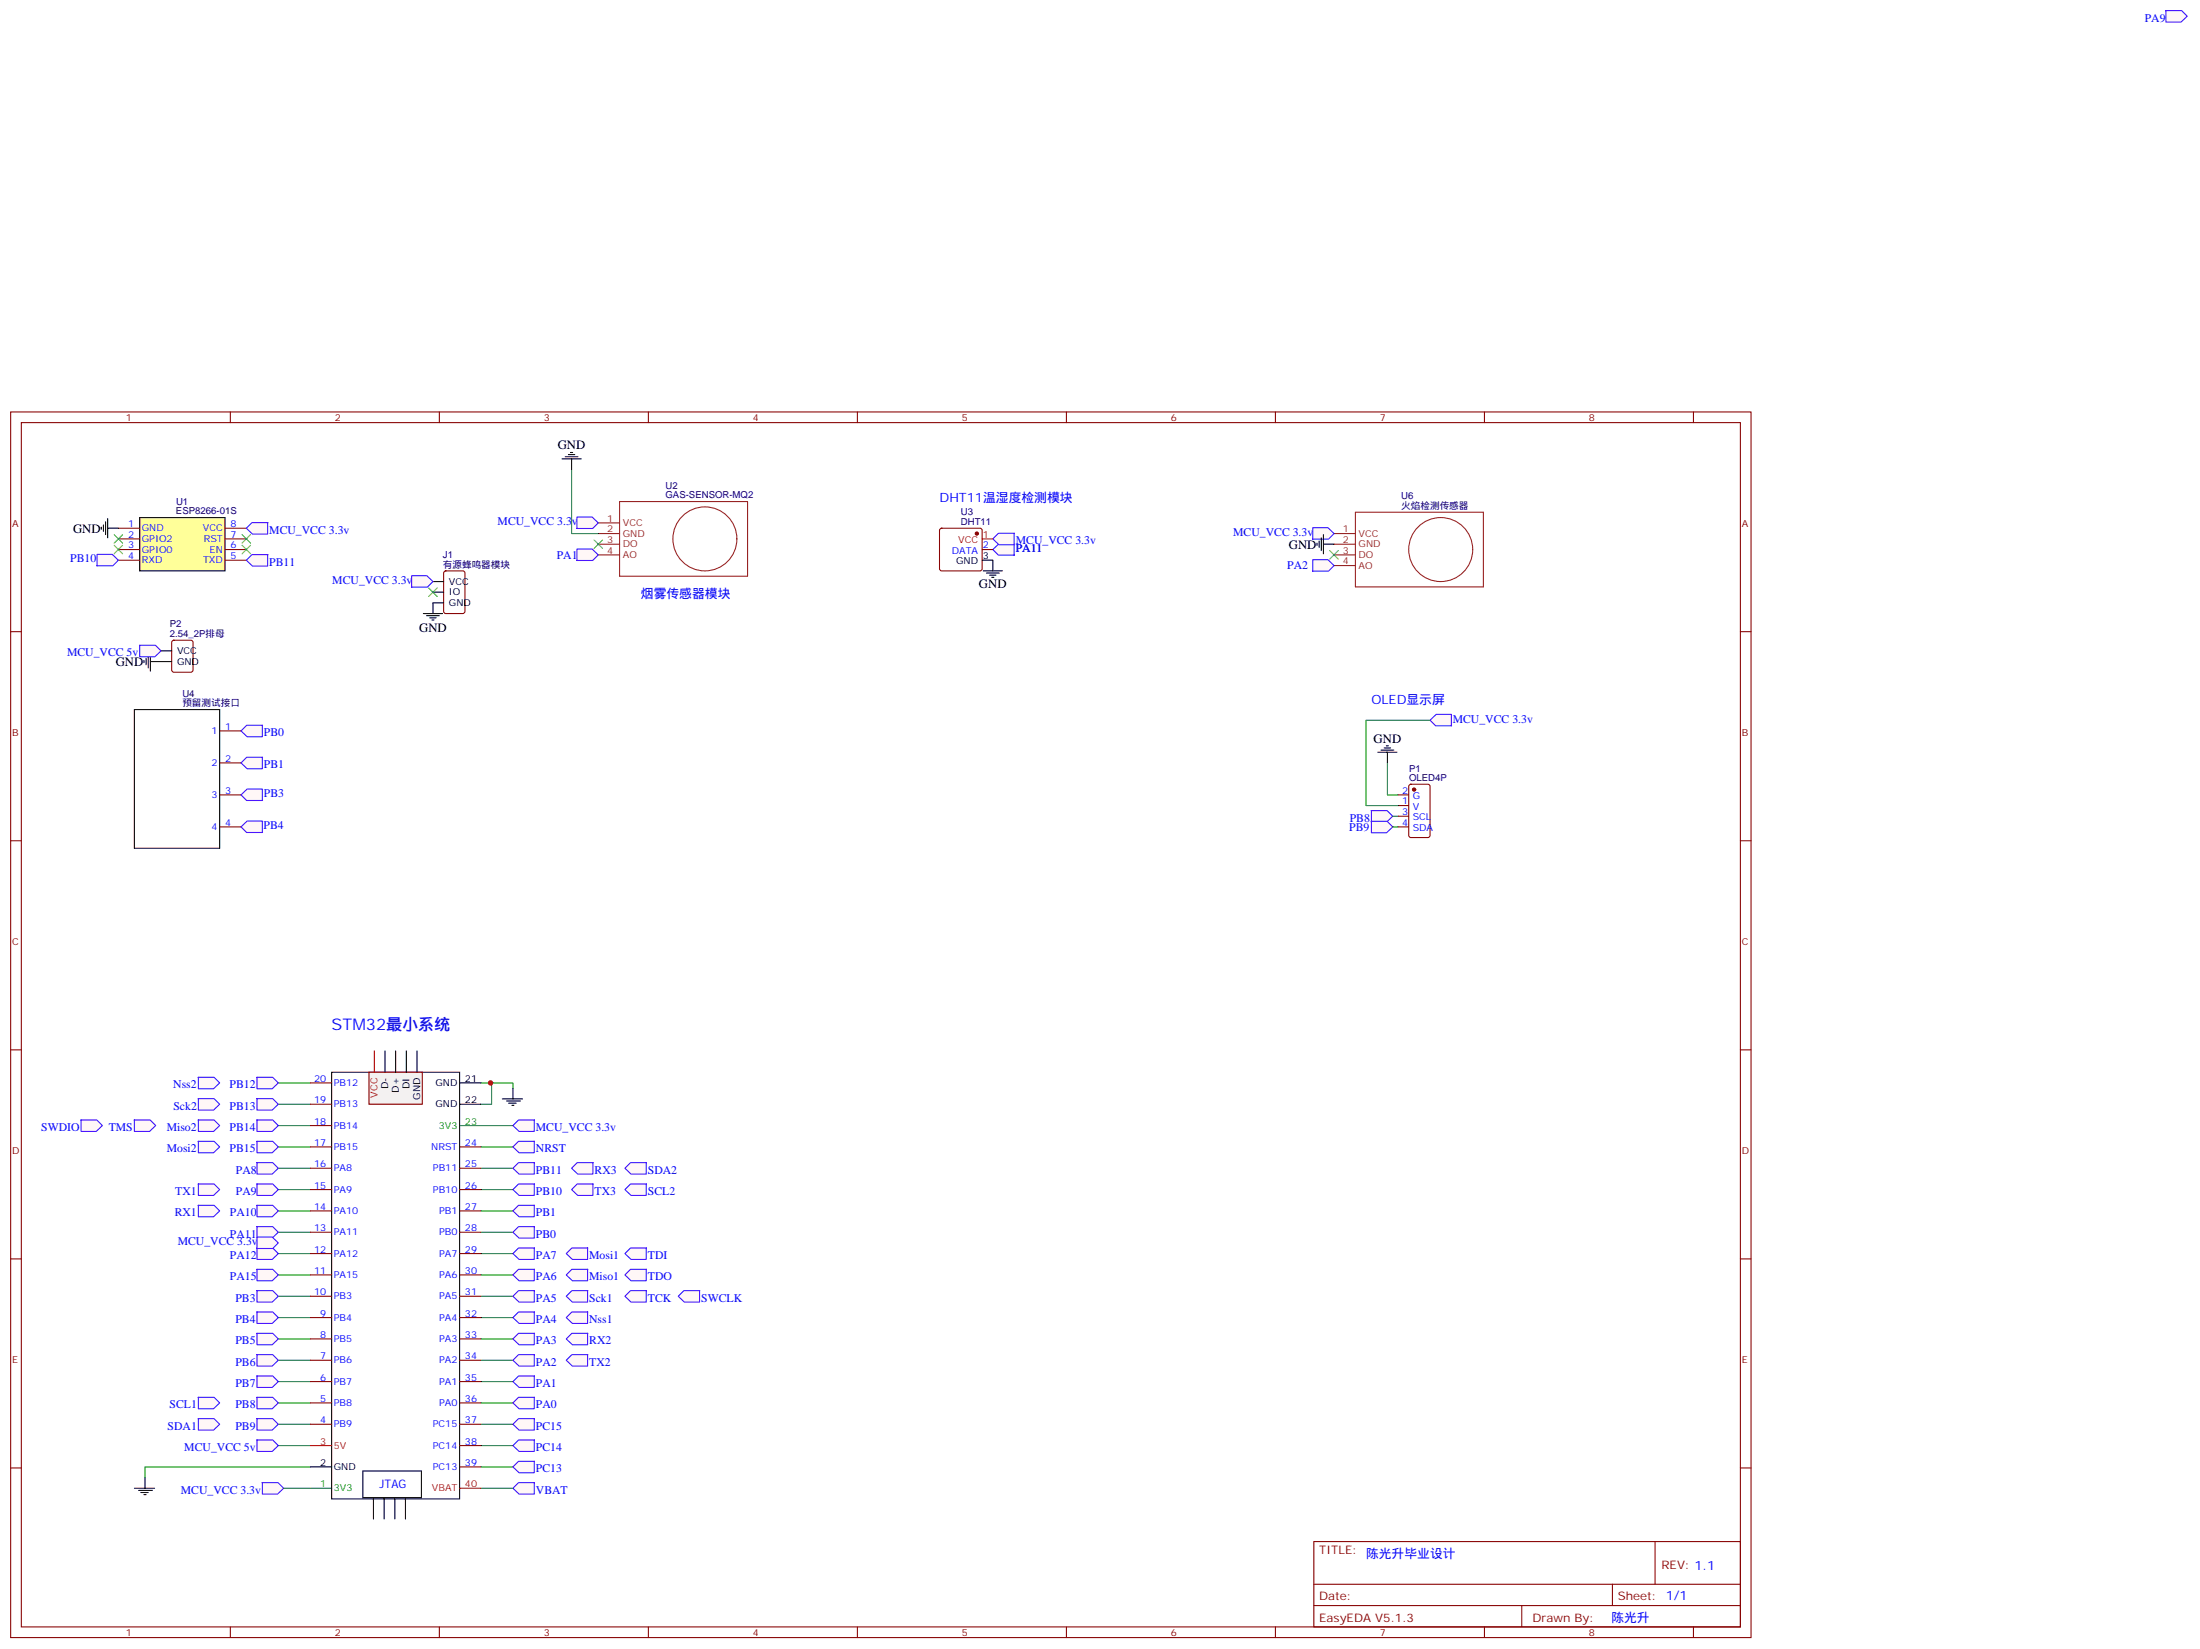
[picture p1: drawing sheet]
<svg xmlns="http://www.w3.org/2000/svg" width="728mm" height="545mm" viewBox="0 0 728 545" stroke-linecap="round" stroke-linejoin="round" font-family="sans-serif">
<path d="M92.1 478.1h10.6" fill="none" stroke="#008700" stroke-width=".35"/>
<path d="M84.9 476.2h5.3l1.9 1.9-2.1 1.9h-5z" fill="#fff7f7" stroke="#420aff" stroke-width=".35"/>
<path d="M123.5 495.3v7.1M127.1 495.3v7.1M130.6 495.3v7.1M134.1 495.3v7.1" fill="none" stroke="#000" stroke-width=".35"/>
<g fill="#fff7f7" stroke="#420aff" stroke-width=".35">
<path d="M224.4 428.7l1.8-1.9h5.3l-.1 3.8h-5z"/>
<path d="M26.7 370.4h5.3l1.9 1.9-2.1 1.9h-5z"/>
</g>
<path d="M120 486.5h19.4v8.8h-19.4z" fill="none" stroke="#000" stroke-width=".35"/>
<g fill="#fff7f7" stroke="#420aff" stroke-width=".35">
<path d="M44.4 370.4h5.3l1.8 1.9-2 1.9h-5.1z"/>
<path d="M206.7 414.6l1.9-1.9h5.3l-.1 3.8h-5z"/>
<path d="M206.7 421.6l1.9-1.8h5.3l-.1 3.8h-5z"/>
<path d="M206.7 428.7l1.9-1.9h5.3l-.1 3.8h-5z"/>
<path d="M169.7 492.2l1.8-1.9h5.3l-.1 3.8h-5z"/>
</g>
<g fill="none" stroke="#008700" stroke-width=".35">
<path d="M92.1 358.1h10.6M92.1 379.3h10.6M92.1 372.3h10.6M92.1 365.2h10.6M92.1 393.4h10.6M159.1 393.4h10.6M159.1 386.4h10.6M92.1 400.5h10.6M159.1 414.6h10.6M159.1 435.8h10.6M159.1 428.7h10.6M159.1 421.6h10.6"/>
<path d="M159.1 449.9h10.6M159.1 442.8h10.6M92.1 471h10.6M92.1 464h10.6"/>
</g>
<path d="M86.7 490.3h5.3l1.8 1.9-2 1.9h-5z" fill="#fff7f7" stroke="#420aff" stroke-width=".35"/>
<path d="M159.1 379.3h10.6" fill="none" stroke="#008700" stroke-width=".35"/>
<g fill="#fff7f7" stroke="#420aff" stroke-width=".35">
<path d="M169.7 379.3l1.8-1.8h5.3l-.1 3.7h-5z"/>
<path d="M206.7 393.4l1.9-1.8h5.3l-.1 3.8h-5z"/>
<path d="M206.7 386.4l1.9-1.9h5.3l-.1 3.8h-5z"/>
<path d="M65.5 469.2h5.3l1.9 1.8-2.1 2h-5z"/>
<path d="M65.5 462.1h5.3l1.9 1.9-2.1 1.9h-5z"/>
</g>
<path d="M159.1 372.3h10.6" fill="none" stroke="#008700" stroke-width=".35"/>
<path d="M171.5 370.4h5.3l-.1 3.8h-5l-2-1.9z" fill="#fff7f7" stroke="#420aff" stroke-width=".35"/>
<path d="M159.1 407.5h10.6M159.1 400.5h10.6" fill="none" stroke="#008700" stroke-width=".35"/>
<g fill="#fff7f7" stroke="#420aff" stroke-width=".35">
<path d="M169.7 407.5l1.8-1.8h5.3l-.1 3.8h-5z"/>
<path d="M169.7 400.5l1.8-1.9h5.3l-.1 3.8h-5z"/>
<path d="M169.7 386.4l1.8-1.9h5.3l-.1 3.8h-5z"/>
<path d="M169.7 393.4l1.8-1.8h5.3l-.1 3.8h-5z"/>
</g>
<path d="M159.1 478.1h10.6M159.1 471h10.6M159.1 485.1h10.6" fill="none" stroke="#008700" stroke-width=".35"/>
<g fill="#fff7f7" stroke="#420aff" stroke-width=".35">
<path d="M169.7 485.1l1.8-1.8h5.3l-.1 3.8h-5z"/>
<path d="M169.7 478.1l1.8-1.9h5.3l-.1 3.8h-5z"/>
<path d="M169.7 471l1.8-1.8h5.3l-.1 3.8h-5z"/>
</g>
<path d="M92.1 435.8h10.6M92.1 428.7h10.6M92.1 456.9h10.6M92.1 449.9h10.6M92.1 442.8h10.6" fill="none" stroke="#008700" stroke-width=".35"/>
<g fill="#fff7f7" stroke="#420aff" stroke-width=".35">
<path d="M84.9 469.2h5.3l1.9 1.8-2.1 2h-5z"/>
<path d="M84.9 462.1h5.3l1.9 1.9-2.1 1.9h-5z"/>
<path d="M84.9 455.1h5.3l1.9 1.8-2.1 2h-5z"/>
<path d="M84.9 448h5.3l1.9 1.9-2.1 1.9h-5z"/>
<path d="M84.9 441h5.3l1.9 1.8-2.1 1.9h-5z"/>
<path d="M84.9 433.9h5.3l1.9 1.9-2.1 1.9h-5z"/>
<path d="M84.9 426.8h5.3l1.9 1.9-2.1 1.9h-5z"/>
<path d="M84.9 356.3h5.3l1.9 1.8-2.1 2h-5z"/>
<path d="M84.9 363.3h5.3l1.9 1.9-2.1 1.9h-5z"/>
<path d="M84.9 370.4h5.3l1.9 1.9-2.1 1.9h-5z"/>
<path d="M84.9 377.5h5.3l1.9 1.8-2.1 1.9h-5z"/>
</g>
<path d="M159.1 492.2h10.6" fill="none" stroke="#008700" stroke-width=".35"/>
<path d="M169.7 414.6l1.8-1.9h5.3l-.1 3.8h-5z" fill="#fff7f7" stroke="#420aff" stroke-width=".35"/>
<path d="M159.1 456.9h10.6M159.1 464h10.6" fill="none" stroke="#008700" stroke-width=".35"/>
<g fill="#fff7f7" stroke="#420aff" stroke-width=".35">
<path d="M169.7 421.6l1.8-1.8h5.3l-.1 3.8h-5z"/>
<path d="M169.7 428.7l1.8-1.9h5.3l-.1 3.8h-5z"/>
<path d="M169.7 435.8l1.8-1.9h5.3l-.1 3.8h-5z"/>
<path d="M171.5 441h5.3l-.1 3.7h-5l-2-1.9z"/>
<path d="M169.7 449.9l1.8-1.9h5.3l-.1 3.8h-5z"/>
<path d="M171.5 455.1h5.3l-.1 3.8h-5l-2-2z"/>
<path d="M169.7 464l1.8-1.9h5.3l-.1 3.8h-5z"/>
</g>
<path d="M92.1 414.6h10.6M92.1 407.5h10.6M92.1 421.6h10.6" fill="none" stroke="#008700" stroke-width=".35"/>
<g fill="#fff7f7" stroke="#420aff" stroke-width=".35">
<path d="M84.9 419.8h5.3l1.9 1.8-2.1 2h-5z"/>
<path d="M84.9 412.7h5.3l1.9 1.9-2.1 1.9h-5z"/>
<path d="M84.9 405.7h5.3l1.9 1.8-2.1 2h-5z"/>
<path d="M84.9 398.6h5.3l1.9 1.9-2.1 1.9h-5z"/>
<path d="M84.9 391.6h5.3l1.9 1.8-2.1 2h-5z"/>
</g>
<path d="M92.1 386.4h10.6" fill="none" stroke="#008700" stroke-width=".35"/>
<g fill="#fff7f7" stroke="#420aff" stroke-width=".35">
<path d="M84.9 384.5h5.3l1.9 1.9-2.1 1.9h-5z"/>
<path d="M65.5 377.5h5.3l1.9 1.8-2.1 1.9h-5z"/>
<path d="M65.5 370.4h5.3l1.9 1.9-2.1 1.9h-5z"/>
<path d="M65.5 363.3h5.3l1.9 1.9-2.1 1.9h-5z"/>
<path d="M65.5 356.3h5.3l1.9 1.8-2.1 2h-5z"/>
<path d="M187.3 414.6l1.9-1.9h5.3l-.1 3.8h-5z"/>
<path d="M187.3 421.6l1.9-1.8h5.3l-.1 3.8h-5z"/>
<path d="M187.3 428.7l1.9-1.9h5.3l-.1 3.8h-5z"/>
<path d="M187.3 435.8l1.9-1.9h5.3l-.1 3.8h-5z"/>
<path d="M65.5 398.6h5.3l1.9 1.9-2.1 1.9h-5z"/>
<path d="M65.5 391.6h5.3l1.9 1.8-2.1 2h-5z"/>
<path d="M189.1 393.4l1.8-1.8h5.3l-.1 3.8h-5z"/>
<path d="M189.1 386.4l1.8-1.9h5.3l-.1 3.8h-5z"/>
<path d="M189.2 441h5.3l-.1 3.7h-5l-2.1-1.9z"/>
<path d="M187.3 449.9l1.9-1.9h5.3l-.1 3.8h-5z"/>
</g>
<path d="M159.1 358.1h3.5v7.1h-3.5M162.3 358.1h7.4v1.8M93.8 492.2h8.9M102.7 485.1h-54.7v3.6" fill="none" stroke="#008700" stroke-width=".35"/>
<g fill="none" stroke="#000" stroke-width=".35">
<path d="M109.7 354.6h42.3v141.1h-42.3zM152 358.1h7.1M169.7 359.9v3.5M152 365.2h7.1M166.2 363.4h6.7M167.6 364.1h4.6M168.3 364.8h2.4M169.3 365.5h.7M44.4 492.2h6.8M45.9 492.9h4.5M46.6 493.6h2.4M47.6 494.3h.7"/>
<path d="M48 488.7v3.5M102.7 485.1h7"/>
</g>
<path d="M152 372.3h7.1M102.7 492.2h7" fill="none" stroke="#090" stroke-width=".35"/>
<path d="M102.7 478.1h7M152 492.2h7.1" fill="none" stroke="#f00" stroke-width=".35"/>
<g fill="none" stroke="#870000" stroke-width=".35">
<path d="M102.7 358.1h7M102.7 379.3h7M102.7 372.3h7M102.7 365.2h7M152 379.3h7.1M102.7 393.4h7M102.7 386.4h7M152 393.4h7.1M152 386.4h7.1M102.7 414.6h7M102.7 407.5h7M102.7 400.5h7"/>
<path d="M152 414.6h7.1M152 407.5h7.1M152 400.5h7.1M102.7 435.8h7M102.7 428.7h7M102.7 421.6h7M152 435.8h7.1M152 428.7h7.1M152 421.6h7.1M102.7 456.9h7M102.7 449.9h7M102.7 442.8h7"/>
<path d="M152 456.9h7.1M152 449.9h7.1M152 442.8h7.1M102.7 471h7M102.7 464h7M152 471h7.1M152 464h7.1M152 478.1h7.1M152 485.1h7.1"/>
</g>
<path d="M122.1 354.6h17.6v10.6h-17.6z" fill="#f0f0f0" stroke="#870000" stroke-width=".35"/>
<path d="M123.8 347.6v7" fill="none" stroke="#f00" stroke-width=".35"/>
<path d="M127.4 347.6v7M130.9 347.6v7M134.4 347.6v7M137.9 347.6v7" fill="none" stroke="#000" stroke-width=".35"/>
<g fill="none" stroke="#870000" stroke-width=".35">
<path d="M3.5 136.2h575.8v405.4h-575.8zM7.1 139.8h568.6v398.3h-568.6zM76.2 136.2v3.6M145.3 136.2v3.6M214.5 136.2v3.6M283.6 136.2v3.6M352.8 136.2v3.6M421.9 136.2v3.6M491.1 136.2v3.6M560.2 136.2v3.6M3.5 208.9h3.6M575.7 208.9h3.6"/>
<path d="M3.5 278.1h3.6M575.7 278.1h3.6M3.5 347.2h3.6M575.7 347.2h3.6M3.5 416.3h3.6M575.7 416.3h3.6M3.5 485.5h3.6M575.7 485.5h3.6M434.6 509.8h141.1v28.3h-141.1zM547.5 509.8v14.1M76.2 538.1v3.5M145.3 538.1v3.5"/>
<path d="M214.5 538.1v3.5M283.6 538.1v3.5M352.8 538.1v3.5M421.9 538.1v3.5M434.6 523.9h141.1M434.6 531h141.1M491.1 538.1v3.5M503.4 531v7.1M533.4 523.9v7.1M560.2 538.1v3.5"/>
</g>
<g fill="#fff7f7" stroke="#420aff" stroke-width=".35">
<path d="M716.4 3.5h5.3l1.8 1.9-2 1.9h-5z"/>
<path d="M85 409.1h5l2.1 2-1.9 1.8h-5.3z"/>
</g>
<path d="M466.3 259.6l.4-.2h5.7l.6 .4 .1 16.5-.5 .6-5.9 .1-.6-.5-.1-16.4zM462.5 262.9h3.5M462.5 266.4h3.5M462.5 269.9h3.5M462.5 273.5h3.5" fill="none" stroke="#870000" stroke-width=".35"/>
<circle cx="467.8" cy="261.1" r=".53" fill="#870000" stroke="#870000" stroke-width=".35"/>
<path d="M455.8 248.8h6.3M456.8 248.1h4.3M457.9 247.4h2.1M458.6 246.7h.7M459 248.8v3.5" fill="none" stroke="#000" stroke-width=".35"/>
<path d="M473.1 238.2h-21.2v28.2h10.6M459 252.3v10.6h3.5" fill="none" stroke="#008700" stroke-width=".35"/>
<path d="M473.1 238.2l2-1.9h5l.1 3.7h-5.3z" fill="#fff7f7" stroke="#420aff" stroke-width=".35"/>
<path d="M46.2 171.2h28.2v17.6h-28.2z" fill="#ff9" stroke="#000" stroke-width=".35"/>
<path d="M39.2 174.7h7M39.2 178.2h7M74.4 174.7h7.1M74.4 178.2h7.1M39.2 181.8h7M39.2 185.3h7M74.4 181.8h7.1M74.4 185.3h7.1" fill="none" stroke="#870000" stroke-width=".35"/>
<path d="M33.5 174.3v.7M34.2 173.6v2.2M34.9 172.6v4.2M35.6 174.7h3.6M35.6 171.5v6.4" fill="none" stroke="#000" stroke-width=".35"/>
<g fill="#fff7f7" stroke="#420aff" stroke-width=".35">
<path d="M81.5 174.7l1.8-1.9h5.3l-.1 3.8h-5z"/>
<path d="M81.5 185.3l1.8-1.9h5.3l-.1 3.8h-5z"/>
<path d="M32.1 183.3h5l2.1 2-1.9 1.8h-5.3z"/>
</g>
<path d="M37.7 176.8l2.9 2.8M40.6 176.8l-2.9 2.8M80.1 176.8l2.8 2.8M82.9 176.8l-2.8 2.8M37.7 180.3l2.9 2.9M40.6 180.3l-2.9 2.9M80.1 180.3l2.8 2.9M82.9 180.3l-2.8 2.9" fill="none" stroke="#3c3" stroke-width=".35"/>
<g fill="#fff7f7" stroke="#420aff" stroke-width=".35">
<path d="M453.6 268.1h5.3l1.8 1.8-2 2h-5z"/>
<path d="M453.6 271.6h5.3l1.8 1.9-2 1.9h-5z"/>
</g>
<path d="M147 189l.5-.2h5.6l.7 .4v13l-.5 .7h-5.8l-.7-.4v-13z" fill="none" stroke="#870000" stroke-width=".35"/>
<path d="M185.9 151.8h6.4M187 151.1h4.2M188 150.4h2.1M188.7 149.6h.7M189.1 151.8v3.5M143.2 199.4h3.6M143.2 192.3h3.6M143.2 195.9h3.6" fill="none" stroke="#000" stroke-width=".35"/>
<g fill="none" stroke="#8c2424" stroke-width=".35">
<path d="M197.9 172.9h7.1M197.9 176.5h7.1M197.9 180h7.1M205 165.9h42.3v24.7h-42.3zM197.9 183.5h7.1"/>
<circle cx="233.2" cy="178.2" r="10.6"/>
</g>
<path d="M189.1 155.3v21.2h8.8M460.7 269.9h1.8M460.7 273.5h1.8" fill="none" stroke="#008700" stroke-width=".35"/>
<path d="M196.5 178.6l2.8 2.8M199.3 178.6l-2.8 2.8" fill="none" stroke="#3c3" stroke-width=".35"/>
<path d="M190.9 171h5l2 1.9-1.8 1.9h-5.3z" fill="#fff7f7" stroke="#420aff" stroke-width=".35"/>
<g fill="none" stroke="#8c2424" stroke-width=".35">
<path d="M441.3 176.5h7.1M441.3 180h7.1M448.4 169.4h42.3v24.7h-42.3zM441.3 183.5h7.1M441.3 187h7.1"/>
<circle cx="476.6" cy="181.8" r="10.6"/>
</g>
<path d="M434.3 174.5h5l2 2-1.8 1.8h-5.3z" fill="#fff7f7" stroke="#420aff" stroke-width=".35"/>
<path d="M439.9 182.1l2.8 2.8M442.7 182.1l-2.8 2.8" fill="none" stroke="#3c3" stroke-width=".35"/>
<path d="M143.2 199.4v3.5M140.1 202.9h6.3M141.1 203.6h4.2M142.2 204.3h2.1M142.9 205h.7" fill="none" stroke="#000" stroke-width=".35"/>
<g fill="#fff7f7" stroke="#420aff" stroke-width=".35">
<path d="M136.2 190.4h5l2 1.9-1.8 1.9h-5.3z"/>
<path d="M434.3 185.1h5l2 1.9-1.8 1.9h-5.3z"/>
<path d="M190.9 181.6h5l2 1.9-1.8 1.9h-5.3z"/>
</g>
<path d="M435.7 179.6v.7M436.4 178.9v2.1M437.1 177.9v4.2M437.8 180h3.5M437.8 176.8v6.4M325.3 188.8h6.3M326.3 189.5h4.3M327.4 190.2h2.1M328.1 190.9h.7M328.4 185.3v3.5" fill="none" stroke="#000" stroke-width=".35"/>
<path d="M141.8 194.5l2.8 2.8M144.6 194.5l-2.8 2.8" fill="none" stroke="#3c3" stroke-width=".35"/>
<g fill="#fff7f7" stroke="#420aff" stroke-width=".35">
<path d="M328.4 181.8l2.1-2h5l.1 3.8h-5.3z"/>
<path d="M328.4 178.2l1.9-1.8h5.3l-.1 3.8h-5z"/>
</g>
<path d="M311 174.9l.5-.2h12.7l.5 .2 .2 .5v12.7l-.2 .5-.5 .2h-12.7l-.5-.2-.2-.5v-12.7zM324.9 181.8h3.5M57 211.9l.5-.2h5.6l.7 .5 .1 9.4-.5 .7h-5.9l-.6-.4-.1-9.5zM72.7 241.7h7M72.7 252.3h7M72.7 262.9h7M72.7 273.5h7" fill="none" stroke="#870000" stroke-width=".35"/>
<circle cx="323.1" cy="176.5" r=".53" fill="#870000" stroke="#870000" stroke-width=".35"/>
<path d="M324.9 178.2h3.5" fill="none" stroke="#f00" stroke-width=".35"/>
<path d="M324.9 185.3h3.5M47.6 218.4v.7M48.3 217.7v2.2M49 216.7v4.2M49.7 218.8h7.1M49.7 215.6v6.4M53.3 215.3h3.5M44.4 234.7h28.3v45.8h-28.3z" fill="none" stroke="#000" stroke-width=".35"/>
<g fill="#fff7f7" stroke="#420aff" stroke-width=".35">
<path d="M79.7 241.7l1.9-1.8h5.3l-.1 3.8h-5z"/>
<path d="M79.7 262.9l2.1-2h5l.1 3.8h-5.3z"/>
<path d="M79.7 273.5l2.1-2h5l.1 3.8h-5.3z"/>
<path d="M79.7 252.3l1.9-1.8h5.3l-.1 3.7h-5z"/>
<path d="M46.1 213.4h5.3l1.9 1.9-2.1 1.9h-5z"/>
</g>
<circle cx="162.3" cy="358.1" r=".88" fill="#c00"/>
<text font-size="5.3" fill="#00f" x="109.7" y="340.5">STM32最小系统</text>
<g font-size="4.2">
<text x="184.5" y="148.5">GND</text>
<text x="24.2" y="176.1">GND</text>
<text x="426.3" y="181.5">GND</text>
<text x="323.8" y="194.5">GND</text>
<text x="138.6" y="209">GND</text>
<text x="38.3" y="220.3">GND</text>
<text x="454.4" y="245.6">GND</text>
</g>
<g font-size="4.2" fill="#00f">
<text x="310.8" y="165.9">DHT11温湿度检测模块</text>
<text x="212" y="197.6">烟雾传感器模块</text>
<text x="453.7" y="232.9">OLED显示屏</text>
<text x="533" y="536.3">陈光升</text>
</g>
<g font-size="3.9" fill="#00f">
<text x="709.5" y="7.1">PA9</text>
<text x="164.6" y="173.7">MCU_VCC 3.3v</text>
<text x="89.1" y="176.5">MCU_VCC 3.3v</text>
<text x="336" y="180">MCU_VCC 3.3v</text>
<text x="407.9" y="177.2">MCU_VCC 3.3v</text>
<text x="184.2" y="184.8">PA1</text>
<text x="336" y="182.5">PA11</text>
<text x="23.2" y="186">PB10</text>
<text x="89.1" y="187">PB11</text>
<text x="425.8" y="188.3">PA2</text>
<text x="109.9" y="193.1">MCU_VCC 3.3v</text>
<text x="22.2" y="217">MCU_VCC 5v</text>
<text x="480.6" y="239">MCU_VCC 3.3v</text>
<text x="87.3" y="243.5">PB0</text>
<text x="87.3" y="254.1">PB1</text>
<text x="87.3" y="263.7">PB3</text>
<text x="87.2" y="274.3">PB4</text>
<text x="446.3" y="274.7">PB9</text>
<text x="446.5" y="271.7">PB8</text>
<text x="57.3" y="359.9">Nss2</text>
<text x="75.9" y="359.9">PB12</text>
<text x="127.4" y="365.2">USB</text>
<text x="57.4" y="367">Sck2</text>
<text x="75.9" y="367">PB13</text>
<text x="13.6" y="374">SWDIO</text>
<text x="36" y="374">TMS</text>
<text x="55.2" y="374">Miso2</text>
<text x="75.9" y="374">PB14</text>
<text x="177.3" y="374">MCU_VCC 3.3v</text>
<text x="55.2" y="381.1">Mosi2</text>
<text x="75.9" y="381.1">PB15</text>
<text x="177.3" y="381.1">NRST</text>
<text x="78" y="388.1">PA8</text>
<text x="177.3" y="388.1">PB11</text>
<text x="196.7" y="388.1">RX3</text>
<text x="214.3" y="388.1">SDA2</text>
<text x="58" y="395.2">TX1</text>
<text x="78" y="395.2">PA9</text>
<text x="177.3" y="395.2">PB10</text>
<text x="196.7" y="395.2">TX3</text>
<text x="214.3" y="395.2">SCL2</text>
<text x="57.8" y="402.2">RX1</text>
<text x="76.1" y="402.2">PA10</text>
<text x="177.3" y="402.2">PB1</text>
<text x="58.8" y="411.8">MCU_VCC 3.3v</text>
<text x="76.1" y="409.3">PA11</text>
<text x="177.3" y="409.3">PB0</text>
<text x="76.1" y="416.3">PA12</text>
<text x="177.3" y="416.3">PA7</text>
<text x="194.9" y="416.3">Mosi1</text>
<text x="214.3" y="416.3">TDI</text>
<text x="76.1" y="423.4">PA15</text>
<text x="177.3" y="423.4">PA6</text>
<text x="194.9" y="423.4">Miso1</text>
<text x="214.3" y="423.4">TDO</text>
<text x="77.9" y="430.5">PB3</text>
<text x="177.3" y="430.5">PA5</text>
<text x="194.9" y="430.5">Sck1</text>
<text x="214.3" y="430.5">TCK</text>
<text x="232" y="430.5">SWCLK</text>
<text x="77.9" y="437.5">PB4</text>
<text x="177.3" y="437.5">PA4</text>
<text x="194.9" y="437.5">Nss1</text>
<text x="77.9" y="444.6">PB5</text>
<text x="177.3" y="444.6">PA3</text>
<text x="194.9" y="444.6">RX2</text>
<text x="77.9" y="451.6">PB6</text>
<text x="177.3" y="451.6">PA2</text>
<text x="194.9" y="451.6">TX2</text>
<text x="77.9" y="458.7">PB7</text>
<text x="177.3" y="458.7">PA1</text>
<text x="56.1" y="465.7">SCL1</text>
<text x="77.9" y="465.7">PB8</text>
<text x="177.3" y="465.7">PA0</text>
<text x="55.4" y="472.8">SDA1</text>
<text x="77.9" y="472.8">PB9</text>
<text x="177.3" y="472.8">PC15</text>
<text x="61" y="479.8">MCU_VCC 5v</text>
<text x="177.3" y="479.8">PC14</text>
<text x="177.3" y="486.9">PC13</text>
<text x="59.8" y="494">MCU_VCC 3.3v</text>
<text x="125.6" y="492.2">JTAG</text>
<text x="177.3" y="494">VBAT</text>
</g>
<g font-size="3.9" fill="#800">
<text x="436.4" y="514.1">TITLE: 陈光升毕业设计</text>
<text x="549.6" y="519">REV: 1.1</text>
<text x="436.4" y="529.2">Date:</text>
<text x="535.2" y="529.2">Sheet: 1/1</text>
<text x="436.4" y="536.3">EasyEDA V5.1.3</text>
<text x="506.9" y="536.3">Drawn By:</text>
</g>
<g font-size="3.2" fill="#800">
<text x="41.6" y="139.2">1</text>
<text x="110.8" y="139.2">2</text>
<text x="179.9" y="139.2">3</text>
<text x="249.1" y="139.2">4</text>
<text x="318.2" y="139.2">5</text>
<text x="387.3" y="139.2">6</text>
<text x="456.5" y="139.2">7</text>
<text x="525.6" y="139.2">8</text>
<text x="4.1" y="174.3">A</text>
<text x="576.3" y="174.3">A</text>
<text x="4.1" y="243.5">B</text>
<text x="576.3" y="243.5">B</text>
<text x="4.1" y="312.6">C</text>
<text x="576.3" y="312.6">C</text>
<text x="4.1" y="381.8">D</text>
<text x="576.3" y="381.8">D</text>
<text x="4.1" y="450.9">E</text>
<text x="576.3" y="450.9">E</text>
<text x="41.6" y="541.1">1</text>
<text x="110.8" y="541.1">2</text>
<text x="179.9" y="541.1">3</text>
<text x="249.1" y="541.1">4</text>
<text x="318.2" y="541.1">5</text>
<text x="387.3" y="541.1">6</text>
<text x="456.5" y="541.1">7</text>
<text x="525.6" y="541.1">8</text>
</g>
<g font-size="3.2" fill="#000080">
<text x="220.1" y="161.6">U2</text>
<text x="58.2" y="166.9">U1</text>
<text x="220.1" y="164.8">GAS-SENSOR-MQ2</text>
<text x="463.6" y="165.2">U6</text>
<text x="58.2" y="170">ESP8266-01S</text>
<text x="317.9" y="173.6">DHT11</text>
<text x="317.9" y="170.4">U3</text>
<text x="463.6" y="168.3">火焰检测传感器</text>
<text x="146.5" y="184.5">J1</text>
<text x="146.5" y="187.7">有源蜂鸣器模块</text>
<text x="56.2" y="207.5">P2</text>
<text x="56.2" y="210.7">2.54_2P排母</text>
<text x="60.3" y="233.6">预留测试接口</text>
<text x="60.3" y="230.4">U4</text>
<text x="466.1" y="255.2">P1</text>
<text x="466.1" y="258.2">OLED4P</text>
</g>
<g font-size="3.2" fill="#8d2323">
<text x="200.8" y="172.6">1</text>
<text x="206" y="174">VCC</text>
<text x="200.8" y="176.1">2</text>
<text x="200.8" y="179.6">3</text>
<text x="206" y="177.5">GND</text>
<text x="444.2" y="176.1">1</text>
<text x="444.2" y="179.6">2</text>
<text x="449.4" y="177.5">VCC</text>
<text x="200.8" y="183.2">4</text>
<text x="206" y="181">DO</text>
<text x="206" y="184.6">AO</text>
<text x="444.2" y="183.2">3</text>
<text x="449.4" y="181">GND</text>
<text x="449.4" y="184.6">DO</text>
<text x="444.2" y="186.7">4</text>
<text x="449.4" y="188.1">AO</text>
</g>
<g font-size="3.2" fill="#00f">
<text x="42.4" y="174.3">1</text>
<text x="42.4" y="177.9">2</text>
<text x="46.9" y="175.8">GND</text>
<text x="46.9" y="179.3">GPIO2</text>
<text x="67.1" y="175.8">VCC</text>
<text x="67.4" y="179.3">RST</text>
<text x="76.2" y="177.9">7</text>
<text x="76.2" y="174.3">8</text>
<text x="42.4" y="181.4">3</text>
<text x="42.4" y="184.9">4</text>
<text x="46.9" y="182.8">GPIO0</text>
<text x="69.3" y="182.8">EN</text>
<text x="76.2" y="184.9">5</text>
<text x="76.2" y="181.4">6</text>
<text x="314.9" y="183.2">DATA</text>
<text x="325.1" y="181.4">2</text>
<text x="46.9" y="186.3">RXD</text>
<text x="67.2" y="186.3">TXD</text>
<text x="69.9" y="242.8">1</text>
<text x="74.4" y="241.4">1</text>
<text x="74.4" y="252">2</text>
<text x="69.9" y="253.4">2</text>
<text x="69.9" y="263.9">3</text>
<text x="74.4" y="262.5">3</text>
<text x="463.8" y="262.5">2</text>
<text x="463.8" y="266.1">1</text>
<text x="463.8" y="269.6">3</text>
<text x="467.3" y="264.3">G</text>
<text x="467.3" y="267.8">V</text>
<text x="69.9" y="274.5">4</text>
<text x="74.4" y="273.1">4</text>
<text x="463.8" y="273.1">4</text>
<text x="467.3" y="271.4">SCL</text>
<text x="467.3" y="274.9">SDA</text>
<text x="103.9" y="357.8">20</text>
<text x="110.4" y="359.2">PB12</text>
<text x="103.9" y="364.8">19</text>
<text x="103.9" y="371.9">18</text>
<text x="110.4" y="366.3">PB13</text>
<text x="110.4" y="373.3">PB14</text>
<text x="103.9" y="379">17</text>
<text x="110.4" y="380.4">PB15</text>
<text x="142.6" y="380.4">NRST</text>
<text x="153.8" y="379">24</text>
<text x="103.9" y="386">16</text>
<text x="110.4" y="387.4">PA8</text>
<text x="143.2" y="387.4">PB11</text>
<text x="153.8" y="386">25</text>
<text x="103.9" y="393.1">15</text>
<text x="110.4" y="394.5">PA9</text>
<text x="143.2" y="394.5">PB10</text>
<text x="153.8" y="393.1">26</text>
<text x="103.9" y="400.1">14</text>
<text x="110.4" y="401.5">PA10</text>
<text x="145.2" y="401.5">PB1</text>
<text x="153.8" y="400.1">27</text>
<text x="103.9" y="407.2">13</text>
<text x="153.8" y="407.2">28</text>
<text x="110.4" y="408.6">PA11</text>
<text x="145.2" y="408.6">PB0</text>
<text x="103.9" y="414.2">12</text>
<text x="110.4" y="415.6">PA12</text>
<text x="145.2" y="415.6">PA7</text>
<text x="153.8" y="414.2">29</text>
<text x="103.9" y="421.3">11</text>
<text x="110.4" y="422.7">PA15</text>
<text x="145.2" y="422.7">PA6</text>
<text x="153.8" y="421.3">30</text>
<text x="103.9" y="428.3">10</text>
<text x="110.4" y="429.8">PB3</text>
<text x="145.2" y="429.8">PA5</text>
<text x="153.8" y="428.3">31</text>
<text x="105.9" y="435.4">9</text>
<text x="110.4" y="436.8">PB4</text>
<text x="145.2" y="436.8">PA4</text>
<text x="153.8" y="435.4">32</text>
<text x="105.9" y="442.5">8</text>
<text x="110.4" y="443.9">PB5</text>
<text x="145.2" y="443.9">PA3</text>
<text x="153.8" y="442.5">33</text>
<text x="105.9" y="449.5">7</text>
<text x="153.8" y="449.5">34</text>
<text x="110.4" y="450.9">PB6</text>
<text x="145.2" y="450.9">PA2</text>
<text x="105.9" y="456.6">6</text>
<text x="110.4" y="458">PB7</text>
<text x="145.2" y="458">PA1</text>
<text x="153.8" y="456.6">35</text>
<text x="105.9" y="463.6">5</text>
<text x="110.4" y="465">PB8</text>
<text x="145.2" y="465">PA0</text>
<text x="153.8" y="463.6">36</text>
<text x="105.9" y="470.7">4</text>
<text x="110.4" y="472.1">PB9</text>
<text x="143.2" y="472.1">PC15</text>
<text x="153.8" y="470.7">37</text>
<text x="143.2" y="479.1">PC14</text>
<text x="153.8" y="477.7">38</text>
<text x="153.8" y="484.8">39</text>
<text x="143.2" y="486.2">PC13</text>
</g>
<g font-size="3.2" fill="#f00">
<text x="317" y="179.6">VCC</text>
<text x="325.1" y="177.9">1</text>
<text x="124.9" y="363" transform="rotate(-90 124.9 363)">VCC</text>
<text x="105.9" y="477.7">3</text>
<text x="110.4" y="479.1">5V</text>
<text x="153.8" y="491.8">40</text>
<text x="142.9" y="493.3">VBAT</text>
</g>
<g font-size="3.2">
<text x="325.1" y="184.9">3</text>
<text x="316.3" y="186.7">GND</text>
<text x="148.5" y="193.4">VCC</text>
<text x="148.5" y="196.9">IO</text>
<text x="148.5" y="200.4">GND</text>
<text x="58.6" y="216.3">VCC</text>
<text x="58.6" y="219.9">GND</text>
<text x="144.1" y="359.2">GND</text>
<text x="153.8" y="357.8">21</text>
<text x="128.4" y="360.3" transform="rotate(-90 128.4 360.3)">D-</text>
<text x="131.9" y="361.4" transform="rotate(-90 131.9 361.4)">D+</text>
<text x="135.5" y="360.2" transform="rotate(-90 135.5 360.2)">DI</text>
<text x="139" y="363.7" transform="rotate(-90 139 363.7)">GND</text>
<text x="153.8" y="364.8">22</text>
<text x="144.1" y="366.3">GND</text>
<text x="105.9" y="484.8">2</text>
<text x="110.4" y="486.2">GND</text>
</g>
<g font-size="3.2" fill="#090">
<text x="153.8" y="371.9">23</text>
<text x="145.1" y="373.3">3V3</text>
<text x="105.9" y="491.8">1</text>
<text x="110.4" y="493.3">3V3</text>
</g>
</svg>
